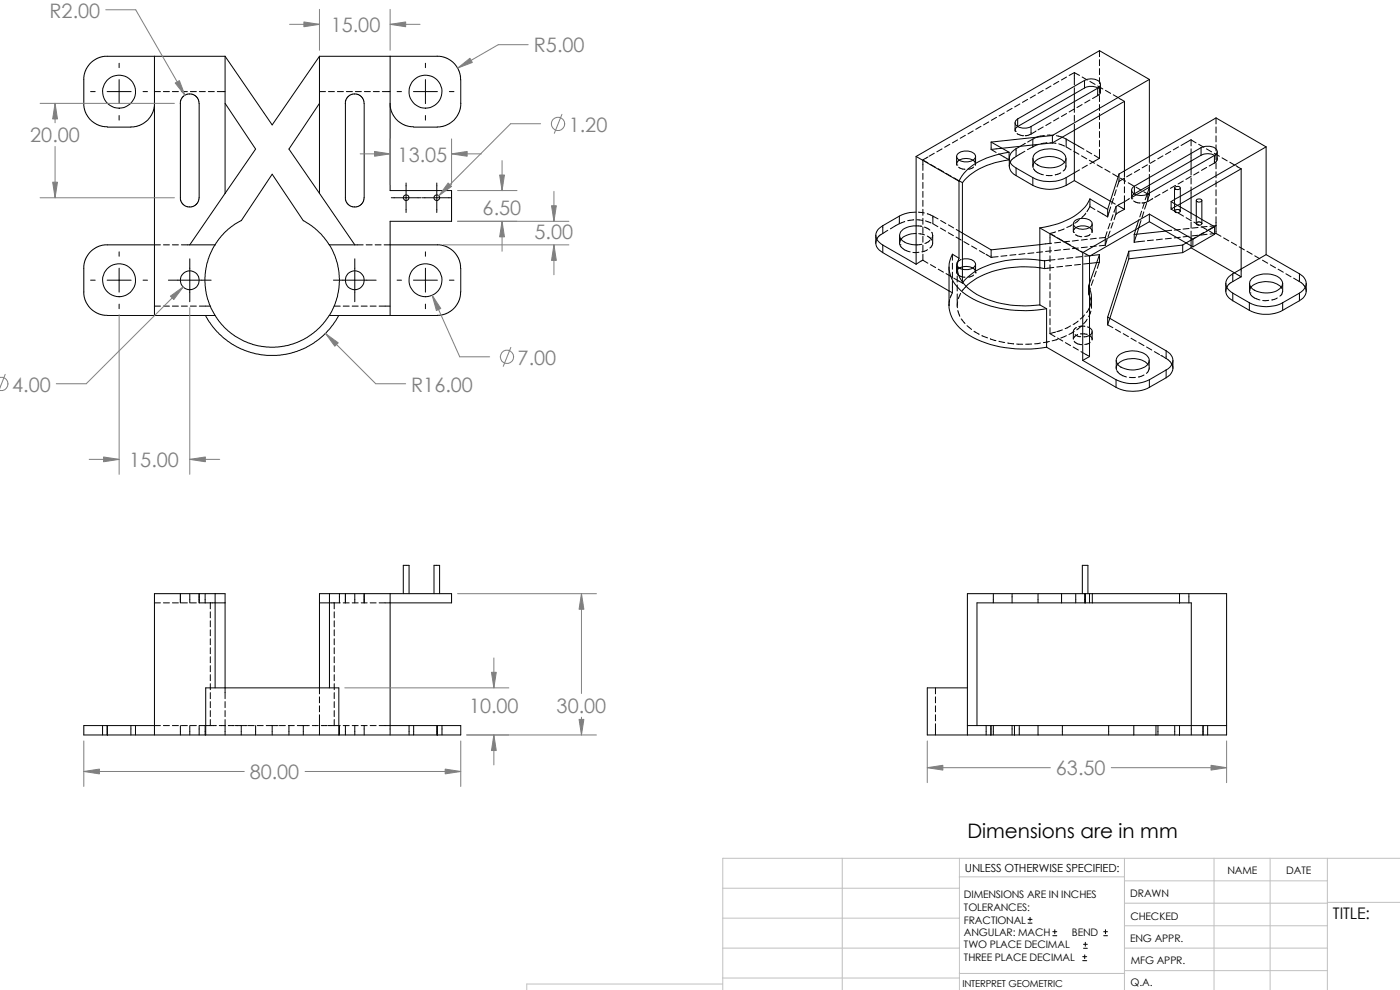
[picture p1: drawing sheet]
<svg xmlns="http://www.w3.org/2000/svg" width="297mm" height="210mm" viewBox="0 0 297 210" stroke-linecap="round" stroke-linejoin="round" font-family="sans-serif">
<g fill="none" stroke="#c0c0c0" stroke-width=".21">
<path d="M153.3 194.8h50.2M153.3 188.4h50.2M178.7 182.1v28M203.5 182.1v28M203.5 186h35M238.5 182.1v28M238.5 196.4h43.1M238.5 191.6h43.1M238.5 186.9h43.1M257.6 182.1v28M269.5 182.1v28M281.6 182.1v28"/>
<path d="M281.6 191.4h15.5M297.1 182.1h-143.8v28M153.3 207.5h50.2M153.3 201.1h50.2M153.3 208.7h-41.5v1.4M203.5 206.5h35.1M238.5 201.1h43.1M238.5 205.9h43.1"/>
</g>
<g fill="none" stroke="#000" stroke-width=".21">
<path d="M17.8 16.9v5.6l.2 1 .6 1.2 .8 1 1.8 1 1.6 .3h5l1.7-.3 1.1-.6 1.3-1.3 .6-1.2 .3-1.7M19.2 19.4h1M22.7 19.4h5.1M25.3 13.4v1M25.3 16.9v5.1M30.4 19.4h.9M32.8 19.4h1.2M32.8 11.9v55M34.7 19.4h1.2M36.6 19.4h1.2M38.5 19.4h1.3M40.4 19.4h1.3"/>
<path d="M42.3 19.4h1.3M44.2 19.4h1.3M46.1 19.4h1.7M47.8 11.9l-26 .1-1.4 .5-1.4 1.1-1 1.7-.3 1.6M47.8 11.9l9.9 14.6 10.1-14.6M47.8 11.9v29.1M67.8 19.4h1.2M67.8 11.9v29.1M67.8 11.9h25M69.7 19.4h1.3M71.6 19.4h1.3M73.5 19.4h1.3"/>
<path d="M75.4 19.4h1.3M77.3 19.4h1.3M79.2 19.4h1.3M81.1 19.4h1.7M82.8 11.9v28.5h13v6.5h-13v20M84.2 19.4h1M87.7 19.4h5.1M90.3 13.4v1M90.3 16.9v5.1M92.8 11.9l1.5 .2 1.2 .6 1 .9 .9 1.4 .3 1.9v5M95.3 19.4h1M221.3 19.2l-1.1 .6"/>
<path d="M223 18.2l-1.1 .7M224.6 17.3l-1.1 .6M226.3 16.3l-1.1 .7M227.9 15.4l-1.1 .6M227.9 15.4v2.6M227.9 18.6v5.2M227.9 15.4l1.1 .6M229.6 16.3l1.1 .7M230.1 17.1l-14.2 8.1M230.1 17.1v1.6M230.1 18.7l-14.2 8.1M230.1 18.7a2.83 2.83 0 0 1 2.9 .1"/>
<path d="M230.1 17.1a2.7 2.7 0 0 1 3.3 .6l.1 .2a.89 .89 0 0 1-.6 .8M231.2 17.3l1.1 .6M232.9 18.2l1.1 .7M232.9 18.7v1.6M232.9 18.7l-14.2 8.1M233.3 10.8v1.2M233.3 12.7v1.2M233.3 14.6v1.2M233.3 16.5v1.2M233.3 18.4v1.2M233.3 10.8l10.5 6M233.3 10.8l-38.9 22.4"/>
<path d="M233.4 19.2l.1 .3M233.5 19.5l-.2 .4-.4 .4M233.5 17.9v1.6M234.5 19.2l1.1 .6M243.8 16.8v17.7M243.8 16.8l-20.5 11.9M25.3 24.5v1M38.2 21.9l.2-.7 .3-.6 .8-.6 .7-.1 .7 .1 .7 .4 .5 .8 .1 .7v20.1l-.1 .6-.5 .8-.7 .4-.6 .1-.8-.1-.6-.4-.6-1.1v-20.4M47.8 21.9l6.4 9.7-6.4 9.4M67.8 21.9l-6.5 9.7 14 20.3M73.2 21.9l.2-.7 .3-.6 .8-.6 .7-.1 .7 .1 .8 .5 .4 .7 .2 .7v20.1l-.2 .6-.5 .8-.7 .4-.6 .1-.8-.1-.6-.4-.6-1.1v-20.4M82.8 21.9l.2 1.6 .9 1.7 .8 .7 1.1 .6 2 .5 5.5-.1 1.1-.2 .9-.5 1.1-.8 .7-.9 .5-1.3 .2-1.3"/>
<path d="M86.1 38.8v6.3M90.3 24.5v1M92.7 38.8v6.3M194.4 33.2l9.1 5.2M194.4 33.2v22.8M195.8 36.8v1.3M195.8 38.7v1.3M196.8 34.5l-1-.5v2.2M196.8 33.3l-1 .6M197.4 34.9l1.1 .6M198.2 32.5l-1.1 .6M199.1 35.8l1.1 .6"/>
<path d="M199.9 31.6l-1.1 .6M200.7 36.8l1.1 .6M201.5 30.6l-1.1 .6M202.4 37.7l1.8 1M202.9 34.8a1.79 1.79 0 0 1 2.1-1.2 1.75 1.75 0 0 1 2 1.2M202.9 34.8l.1 .2M202.9 33.2v1.6M203 35h.1M203.1 32.7a2.67 2.67 0 0 1 3.8 .3 1.37 1.37 0 0 1-1.5 1.3 2.02 2.02 0 0 1-2.5-1.1zM203.2 29.7l-1.1 .6M203.4 35.5l.8 .4h.5M203.5 38.4v16.4"/>
<path d="M204.8 28.7l-1.1 .6M206.5 27.8l-1.1 .6M206.5 35.4l-.8 .5h-.3M206.9 35h.1M207 34.8l-.1 .2M207 33.2v1.6M208.1 26.8l-1.1 .6M209.8 25.9l-1.1 .6M210.3 30.1v1.6M210.3 31.7l1 .6M210.3 30.1l3.8 2.2M211.4 24.9l-1.1 .6"/>
<path d="M211.9 32.6l2.2 1.3M213.1 24l-1.1 .6M214.1 32.3a15.6 15.6 0 0 0-9.6 4.4l-1 1.7M214.1 33.9a14.9 14.9 0 0 0-9.9 4.9v21.3a11.9 11.9 0 0 1 7.1-4.3 24.5 24.5 0 0 1 10.3-.5M214.1 32.3v1.6M214.1 35.2l.1 .4a2.35 2.35 0 0 0 1.4 1.7M214.1 33.6v1.6M214.5 34l-.4 1.2M214.7 23l-1.1 .6M215.3 27.6l.1 .3M215.3 26v1.6M215.4 27.9h.1"/>
<path d="M215.6 31.5a2.18 2.18 0 0 0-1.5 2.1 2.18 2.18 0 0 0 1.5 2M215.6 31.5v1.7M215.6 35.6v1.7M215.6 33.2l-1.1 .8M215.6 35.6l3.5 2.1M215.6 37.3l3.5 2M215.8 28.3l1.2 .5M215.9 26.8l-.4 .4-.2 .4M215.9 25.2v1.6M215.9 26.8h.1M215.9 25.2a.93 .93 0 0 0-.5 1.1 .93 .93 0 0 0 .8 .7l1.5 .2 1-.4M216.4 22.1l-1.1 .6"/>
<path d="M217 28.8h.1M217.4 32.1l-1.8 1.1M217.5 30.4l-1.9 1.1M218 21.1l-1.1 .6M218.7 26.8v1.6M218.7 28.4l-1.2 .4M219.1 29.5l-1.1 .6M219.1 29.5v1.7M219.1 33.6v1.6M219.1 37.7v1.6M219.1 31.2l-1.1 .5M219.1 37.7a7.8 7.8 0 0 0 7.1 0"/>
<path d="M219.1 39.3a7.8 7.8 0 0 0 7.1 0M219.2 35.8a2.82 2.82 0 0 0 2.2 1.3M219.6 32.6a5 5 0 0 1 6.2 .2 1.55 1.55 0 0 1-1 2.4 5.1 5.1 0 0 1-5.5-.9l-.1-.9zM219.7 20.2l-1.1 .6M219.8 27.8l-1.1 .6M220.3 29l-1.2 .5M220.3 30.6l-1.2 .6M221.3 26.9l-1.1 .7M221.6 28.7l-1.3 .3M222 37.2h1.2M222.1 30.3l-1.2 .2M222.2 28.7h1.3"/>
<path d="M222.8 30.3h.5M223 26l-1.1 .6M223.3 30.3l-13 1.4M223.3 28.7l-13 1.4M223.3 28.7v1.6M223.3 30.3l.7 .1M224.1 28.8l2.1 .7M224.6 25l-1.1 .7M224.6 30.5l1.2 .5M225 36.7l-1.1 .4M226 34.6a4.8 4.8 0 0 0-6.6-.1l-.2 1.1M226.1 35.2l-.1 .7-.4 .4"/>
<path d="M226.1 33.6v1.6M226.2 29.5v1.7l1 .6M226.2 29.5l3.8 2.2M226.2 37.7v1.6M226.3 24.1l-1.1 .6M227.8 32.1l1.1 .6M227.9 23.1l-1.1 .6M227.9 24.5v1.2M227.9 26.4v11.9M227.9 38.3l8.7 5M227.9 38.3l-1.7 1M229 36l-2.8 1.7"/>
<path d="M229.4 33.1l1.1 .6M229.6 22.2l-1.1 .6M230.5 32l1.1 .6M230.7 35.1l-1.1 .6M231.1 34l1.1 .6M231.2 21.2l-1.1 .6M232.7 35l1.1 .6M232.9 20.3l-1.1 .6M233.2 33.6l-2 1.2M233.3 20.3v1.2M233.3 22.2v1.3M233.3 24.1v1.3"/>
<path d="M233.3 26v1.3M233.3 27.9v1.3M233.3 29.8v1.3M233.3 31.7v1.9l-1.1-.7M234.4 35.9l1.1 .6M236.1 36.9l1.1 .6M236.2 20.1l1.1 .6M237.4 38.5l-.4 1.2M237.4 36.9v1.6M237.4 20.9l1.1 .6M237.4 36.9l-2.4 7.5M237.7 37.8l1.1 .6"/>
<path d="M238.5 37.8l-1.1 .7M238.5 21.5v16M238.5 37.7v1.3M238.5 39.6v1.3M238.5 21.5l-15.2 8.8M239.4 38.8l1.1 .6M240.1 36.9l-1.1 .6M240.7 39.5a.92 .92 0 0 0-.6 1 .92 .92 0 0 0 .9 .8l1.1 .2 1.4-.4M240.7 39.5v1.6M241 39.7l1.1 .6M241.8 35.9l-1.1 .7M243.4 35l-1.1 .6"/>
<path d="M243.8 35.1v1.3M243.8 37v4.4M245.1 34l-1.1 .7M246.7 33.1l-1.1 .6M248.4 32.1l-1.1 .7M249.2 39.9v4.9a.73 .73 0 0 0 1.2 0M249.2 39.8a.72 .72 0 0 1 1.2 .1 .66 .66 0 0 1-.6 .3 .66 .66 0 0 1-.6-.4zM249.4 39.3l-1.1 .7M250 31.2l-1.1 .6M250.4 39.9v4.9M251 38.4l-1.1 .6M252.7 37.4l-1.1 .7"/>
<path d="M252.7 29.6l-2.1 1.3M252.7 31.6v5.5M252.7 37.8v1.2M252.7 39.7v6.8M253.7 30.3l-1-.6v1.2M254.3 30.6l1.1 .6M254.3 36.5l-1.1 .6M254.8 31.3l-14.1 8.2M254.8 31.3v1.6M254.8 32.9l-14.1 8.2M254.8 32.9a3.1 3.1 0 0 1 2.9 .1M254.8 31.3a2.74 2.74 0 0 1 3.4 .6v.5l-.6 .6"/>
<path d="M255.9 31.6l1.1 .6M256 35.5l-1.1 .7M257.6 32.5l1.1 .6M257.6 34.6l-1.1 .6M257.6 33v1.6M257.6 33l-14.1 8.1M257.7 33h.1M258 25v1.3M258 26.9v1.3M258 28.8v1.3M258 30.7v1.3M258 32.6v1.3"/>
<path d="M258 34.5v1.3M258 36.4v1.3M258 38.4v1.2M258 25l-20.6 11.9M258 25l10.6 6.2M258.2 33.5v.2M258.2 33.7l-.1 .5-.5 .4M258.2 32.2v1.5M259.2 33.5l1.1 .6M260.9 34.4l1.1 .7M262.2 35.1l1.1 .7M263.3 35.8l-14.8 8.6"/>
<path d="M263.3 35.8v22.9M268.6 31.2l-20.1 11.6M268.6 31.2v22.8M17.8 56.9v5.6l.2 1 .6 1.2 .8 1 1.8 1 1.6 .2h22.8M19.2 59.4h1M22.7 59.4h5.1M25.3 53.4v1M25.3 56.9v5.1M30.4 59.4h.9M34 51.9h-11.9l-.9 .3-1.2 .5-1.2 1.1-.8 1.5-.3 1.6M34.7 51.9h1.2M35.7 59.4h9.1"/>
<path d="M36.6 51.9h1.2M38.5 51.9h7.1M40.3 54.9v9.1M45.6 51.9l-.6 1.1-.8 1.9-.5 2-.2 1.9 .1 2.8 .5 1.9 .6 1.8 .9 1.6M47.8 41l-7.5 10.9M51.1 46.8l-2 1.2-1.2 1.1-1.5 1.7-.8 1.1M51.2 46.8l6.5-9.8 6.6 9.8 1.2 .7 1.7 1.3 1.5 1.5 1.1 1.6M70.7 59.4h9.1M75.3 54.9v9.1M77 51.9h-7.1l1.1 2.2 .5 1.5 .5 3.5-.1 1.9-.4 2.1-.5 1.6-1.1 2.2h22.9l1.9-.4 1.1-.6 .7-.7 .9-1.4 .3-1v-5.9l-.3-1.9-.7-1.2-.7-.7-1.3-.8-1.4-.4h-11.8M77.7 51.9h1.3M79.6 51.9h1.3"/>
<path d="M83 42h6.3M84.2 59.4h1M87.7 59.4h5.1M89.5 42h6.3M90.3 53.4v1M90.3 56.9v5.1M95.3 59.4h1M185.8 51.6a2.47 2.47 0 0 0 1.5 2M185.8 49.9v1.7M186.2 50.4l-.4 1.2M187.3 47.9a2.09 2.09 0 0 0-1.5 1.7 2.09 2.09 0 0 0 1.1 2.1l.4 .3M187.3 53.6l14.8 8.5"/>
<path d="M187.3 47.9v1.6M187.3 52v1.6M187.3 49.5l-1 .8M187.3 52l7.1 4M188.3 48.9l-1 .6M190.8 45.8v1.7M190.8 47.5l-1.9 1.1M190.8 45.8l-3.5 2.1M190.8 49.9v1.7M190.9 51.9h.1M191 52.1a3.2 3.2 0 0 0 2.1 1.3M191.9 47l-1.1 .5"/>
<path d="M193.8 46.6l-1.2 .2M194.4 49.5a3.8 3.8 0 0 0-3.4 1.6l-.1 .8M194.4 45l-2 .2-1.6 .6M194.5 46.6l1.2 .1M194.9 45l1.2 .2M194.9 49.6l1.2 .2M194.9 53.5l-1.2 .1M195.6 48h-.1a5 5 0 0 0-4.4 1.1 1.49 1.49 0 0 0 .8 2.3 5.4 5.4 0 0 0 3.7 .4M195.8 55.2l1 .6M195.8 55.2l-1.4 .8M195.8 40.6v1.3M195.8 42.5v1.3"/>
<path d="M195.8 44.4v1.3M195.8 46.3v1.3M195.8 48.2v1.3M195.8 50.1v1.3M195.8 52v1.3M195.8 53.9v1.3M196.2 48.2l1.1 .6M196.3 46.9l1.2 .4M196.7 45.3l1.2 .5M196.7 50.1l.6 .4 .4 .4M196.8 53l-1.2 .4M197.3 51l-1.1 .6"/>
<path d="M197.4 56.1l1.1 .7M197.7 49.3l.2 .7-.2 .5M197.8 51.5l-.1 .7-.4 .4M197.9 49.9v1.7M197.9 45.8l1.1 .6M197.9 45.8v1.7l1.1 .6M199.1 57.1l1.1 .6M199.5 48.4l1.1 .6M199.6 46.8l1.1 .6M200.7 58l1.1 .7M201.2 49.4l1.1 .6M201.2 47.7l1.1 .6"/>
<path d="M201.3 56.6v8.2a7.3 7.3 0 0 0 3.6 5.9 23.8 23.8 0 0 0 17.1 3M202.1 53.9v1.3M202.1 55.8v1.3M202.1 57.7v1.3M202.1 59.6v2.5M202.1 53.9l1.4 .9M202.1 53.9a6 6 0 0 0 1.5 7.5 20.7 20.7 0 0 0 14 4.5l4.4-.4M202.4 59l1.8 1M202.8 50.3l1.1 .6M202.9 48.7l7.4 4.3M202.9 56v1.8a1.78 1.78 0 0 0 1.8 1M203.1 56.4l.4 .5"/>
<path d="M203.1 56.6v1.3M203.1 58.5v1.3M203.5 54.8a5.6 5.6 0 0 0 2.4 6.8 20.7 20.7 0 0 0 14.7 3.1M203.5 56.9a2.74 2.74 0 0 1 3.4 .5v.5M203.5 56.9l-.4 .3M203.9 55l-1 .8M204.2 55a2.11 2.11 0 0 1 2.8 1 2.11 2.11 0 0 1-2.8 1.1l-.7-.2M204.5 51.3l1.1 .6M206.1 52.2l1.1 .6M206.5 58.3l-.8 .5h-.3M206.9 57.9h.1M207 56v1.7"/>
<path d="M207.8 53.2l1.1 .6M209.2 53.9l1 .7M210.3 53v1.6l1.5-.2M213.6 54.2l-1.3 .2M215.5 54l-1.3 .1M217.4 53.8l-1.2 .2M219.3 53.6l-1.2 .2M220.6 48.3l9.1 5.3M220.6 48.3v16.4M220.6 51.9l-10.3 1.1M221.2 53.4l-1.3 .2M221.6 57a20.9 20.9 0 0 0-15.7 2.9l-1.8 1.8"/>
<path d="M221.6 55.3v1.7M222.8 49.5l1 .6M222.8 49.5v2.2M222.8 52.4v1.2M222.8 54.3v1.2M222.8 56.2v1.2M222.8 58.1v1.3M222.8 60v1.3M223.1 51.6l-2.5 .3M223.1 53.2l-1.3 .1M223.6 56.7l-2 .3M223.8 55.1l-2.2 .2"/>
<path d="M223.9 49.2l-1.1 .3M224.4 50.5l1.1 .6M225 51.4l-1.3 .1M225 53l-1.3 .2M225.4 56.5l-1.2 .1M225.7 54.9l-1.2 .1M225.8 48.6l-1.2 .4M226 51.4l1.1 .6M226.9 51.2l-1.3 .1M226.9 52.8l-1.3 .2M227.3 56.3l-1.2 .1M227.5 47.7l-1.2 .6"/>
<path d="M227.6 54.7l-1.3 .1M227.7 52.4l1.1 .6M227.7 49.1l.1 .2M227.7 47.5v1.6M227.8 49.3h.1M228 46.8a2.75 2.75 0 0 1 3.7 .4 1.39 1.39 0 0 1-1.6 1.4 2 2 0 0 1-2.4-1.1zM228.2 49.8l.4 .2 .9 .2M228.8 51l-1.3 .1M228.8 52.6l-1.3 .1M229 46.6l-1 .8M229.2 56.1l-1.2 .1M229.3 53.3l1.8 1"/>
<path d="M229.5 54.4l-1.3 .2M229.7 53.6v22.9M230.3 45.2l-.8 .9M230.7 50.8l-1.3 .1M230.7 52.4l-1.3 .1M231.2 42.2v1.6M231.2 43.8l-.6 1.1M231.2 43.8l1.1 .6M231.2 42.2l3.8 2.2M231.2 42.2a10 10 0 0 1-5.8 4.9l-2.8 .9-2 .3M231.3 49.7l-.5 .3-.7 .2M231.6 49.3h.1"/>
<path d="M231.7 48.9a2.55 2.55 0 0 0-3.9 0l-.1 .2M231.7 47.5v1.8M231.9 59.4l-.4 1.1M232.6 50.5l-1.3 .2M232.6 57.5l-.4 1.2M232.6 52.2l-1.3 .1M233.3 54l-2.4 6.7M233.3 54l-3.2 .4M233.3 55.6l-.5 1.3M233.3 54v1.6M233.3 55.6l-3.4 .4M234.5 50.4l-1.3 .1"/>
<path d="M234.5 52l-1.3 .2M234.5 50.4v1.6M234.9 49.1l-.4 1.3M234.9 50.8l-.4 1.2M235 44.4v1.6l-2.2-1.3M235.5 47.4l-.4 1.2M235.5 49l-.4 1.2M235.6 43.9l-.6 2.1M236.1 45.6l-.4 1.2M236.1 47.2l-.4 1.2M236.2 42.1l-.4 1.2M236.3 45h.1"/>
<path d="M236.8 43.8l-.5 1.2M236.8 45.4l-.5 1.2M236.8 43.8v1.6M236.8 40.3l-.4 1.2M237.2 43.6l1.3 .8M238.5 41.5v2.9M238.5 44.4l-1.7 1M239.5 54.9l-4.5 14M239.5 53.3l-4.5 14M239.5 53.3v1.6M239.6 42.1l-2.8 1.7M240 42l3.8-2.3-.8 2.7"/>
<path d="M240.1 41.9v.3M240.1 40.3v1.6M240.1 42.2h.1M240.5 42.6l1.2 .5M240.6 49.7v1.7M240.7 41.1l-.5 .4-.1 .4M241 48.7l-.4 1M241.6 46.6l-.7 2M241.7 43.1h.1M242.1 46.8l-1.5 4.6M242.2 44.8l-.4 1.2M242.7 40.7l1.1 .7"/>
<path d="M242.7 45l-.4 1.2M242.8 43l-.4 1.2M242.8 51.1l-2.2 .3M243.2 43.1l-.4 1.3M243.5 41.1v1.7M243.5 42.8l-1.2 .3M243.8 45.4v1.6M243.8 41.4l-.4 1.1M243.8 45.4l9.3 5.4M243.8 45.4l-14.1 8.2M243.8 47l-12.7 7.4v21.2M243.8 47l9.3 5.4"/>
<path d="M244.6 42.1l-1.1 .7M244.7 50.9l-1.3 .2M246.1 41.2l-1.1 .7M246.6 50.7l-1.3 .2M247.3 49l-6.7 .7M247.7 40.3l-1.1 .6M248.5 42.8l9.2 5.3M248.5 44.4l1 .6M248.5 42.8v1.6M248.5 50.5l-1.3 .2M248.5 48.9l-1.2 .1M249.3 44.6a.76 .76 0 0 1 1.1 .2"/>
<path d="M250 45.2l1.1 .6M250.4 48.7l-1.3 .1M250.4 50.3l-1.3 .2M250.9 52l-11.4 1.3M250.9 52v1.6M250.9 53.6l-11.4 1.3M251.6 46.2l1.1 .6M252.3 48.5l-1.3 .1M252.3 50.1l-1.3 .1M252.7 47.1v1.3M252.7 49v3.6M252.7 52.6l10.6 6.1"/>
<path d="M252.7 52.6l-1.8 1M253.1 50.8v1.6M253.3 47.1l1.1 .7M253.7 50.3l-2.8 1.7M253.8 42.5v4.9a.65 .65 0 0 0 .6 .4 .65 .65 0 0 0 .6-.4v-4.9M253.9 47.2h.1M253.9 47.2l.6-.1 .5 .3M253.9 42.3l.6-.1 .4 .1a.52 .52 0 0 1-.3 .6 .52 .52 0 0 1-.6-.1l-.2-.3zM254.2 48.3l-1.3 .1M254.2 49.9l-1.3 .1M254.9 48.1l1.1 .6M255.4 49.3l-1.1 .7"/>
<path d="M256.1 48l-1.3 .2M256.1 49.7l-1.3 .2M256.6 49l1.1 .7M256.7 48l1.3-.1-2.1 1.1M257.7 48.1v1.6M257.7 48.1l-4.6 2.7M257.7 49.7l-4.6 2.7M258 40.3v1.2M258 42.2v1.2M258 44.1v1.2M258 46v3.5M258 49.5l1 .6"/>
<path d="M258 49.5l-1.3 .2M259.6 50.5l1.1 .6M261.2 51.4l1.1 .6M261.5 58.1v1.6M261.5 59.7l-1 .8M261.5 58.1a2.09 2.09 0 0 0-1.4 1.7 2.09 2.09 0 0 0 1 2.1l.4 .3M262.9 52.4l1.1 .6M263.3 58.7l-1.8 1M264.5 53.3l1.1 .6M265.6 59.1a5.2 5.2 0 0 1 6 0 1.41 1.41 0 0 1-.5 2.4 4.9 4.9 0 0 1-5.8-.7l-.2-.6 .1-.6zM266.2 54.3l1.1 .6M267.8 55.2l1.1 .6"/>
<path d="M268.6 54l-7.1 4.1M268.6 54l7.1 4.1M269.5 56.2l1.1 .6M271.1 57.1l1.1 .6M272.8 58.1l1.1 .6M274.4 59l1.3 .7M275.7 58.1v1.6M275.7 59.7l.9 .8M275.7 58.1a2.18 2.18 0 0 1 1.4 2 2.18 2.18 0 0 1-1.4 2.1M25.3 64.5v1M32.8 64.9h1.2M34.7 64.9h1.2"/>
<path d="M36.6 64.9h1.2M38.5 64.9h1.3M40.4 64.9h1.3M42.3 64.9h2.3M43.6 66.9l.7 1.3 1.7 2.2 1.5 1.3 1.7 1.3 1.9 1 2 .8 3.5 .6h2.2l2.1-.3 2.1-.6 2-.8 1.5-.9 2.2-1.7 1.9-2.2 1.3-2M69.8 66.9l-1.7 2.3-1 1-1.9 1.3-3 1.4-2 .5-1.9 .3-1.8-.1-1.7-.2-3.2-1.1-1.8-1-1.4-1.1-1.5-1.5-1.3-1.8M70.9 64.9h1.3M72.8 64.9h1.3M74.7 64.9h1.3M76.6 64.9h1.3M78.5 64.9h1.3M80.4 64.9h2.4"/>
<path d="M90.3 64.5v1M201.5 63.5l-.2 1.1M202.1 62.1l-.6 1.1M203.1 60.5v1.2M203.1 62.4v2.4M203.2 64l-.1 1.3M203.2 65.9l.4 1.2M203.8 62.2l-.5 1.2M203.9 67.6l.8 1M205.1 69.1l1 .8M206.6 70.3l1.1 .6M208.3 71.2l1.2 .5"/>
<path d="M210.1 71.9l1.2 .4M211.9 72.4l1.2 .2M213.8 72.8l1.3 .1M215.7 73h1.3M218.9 73h-1.3M220.6 64.7l1.4 .8M220.7 72.8l-1.2 .1M222 65.5v8.2M222 73.7l14.8 8.5M222.6 72.4l-1.2 .3M222.8 61.9v1.3M222.8 63.8v1.3"/>
<path d="M222.8 65.7v1.3M222.8 67.6v1.3M222.8 69.5v1.3M222.8 70.8l1 .6M223.9 70.4l-1.1 .4M224.4 71.7l1.1 .6M224.5 71.9l-1.3 .4M225.4 70l-1.2 .4M226 72.7l1.1 .6M226.2 71.2l-1.2 .5M227.1 69.1l-1.1 .6M227.7 73.6l1.1 .7"/>
<path d="M227.9 70.3l-1.1 .7M227.9 72.4l.7 .5 .9 .2M228.1 71l.2 .2M228.3 71.2l1 .2M228.3 69.5l-.5 .6-.1 1.9M228.3 71.2l-.6 .6M228.6 71l-.3 .2M228.7 68.1l-1 .7M229.2 70.8l1.3 .1M229.3 74.6l1.8 1M229.4 69.1l-1 .9M229.7 76.5l7.1 4.1"/>
<path d="M230.1 66.8l-.9 .9M230.2 69.2l-1.3 .1M230.5 70.9h.1M230.6 67.7l-.7 1M230.8 69.3a.95 .95 0 0 1 .9 .8 .95 .95 0 0 1-.6 1.1M230.9 62.4l.6 1.6M230.9 60.7a5 5 0 0 1-.4 5.6M230.9 60.7v1.7M231.1 71.1v.1M231.1 71.2l-1.2 .3M231.1 71.2l.6 .6M231.1 75.6l-1.4 .9"/>
<path d="M231.3 72.6l-.5 .3-.7 .2M231.3 61.1l-.4 1.3M231.4 66l-.4 1.2M231.5 64.1l.1 .6M231.6 63.2l-.1 2.2M231.7 70.3v1.8M235 67.3l12.4 7.1M235 67.3v1.6M235 68.9l1.1 .6M236.6 69.8l1.1 .7M236.8 76.5l.1 1.9M236.9 78.6a2.75 2.75 0 0 0 2.1 1.4"/>
<path d="M237.3 75.4a4.9 4.9 0 0 1 6.2 .2 1.51 1.51 0 0 1-1 2.4 5 5 0 0 1-5.3-.6l-.3-.5a1.24 1.24 0 0 1 .4-1.5zM238.3 70.8l1.1 .6M239.9 71.8l1.1 .6M241.6 72.7l1.1 .6M242.7 79.5l-1.2 .5M243.2 73.6l1.1 .7M243.6 77.5a4.6 4.6 0 0 0-5.3-1.1l-1 .7-.5 .8M243.8 76.5v1.9l-.6 .8M244.9 74.6l1.1 .6M246.3 75.4l1.1 .6M247.4 74.4a2.15 2.15 0 0 1 1.4 2.1 2.15 2.15 0 0 1-1.4 2M247.4 74.4v1.6l.9 .8"/>
<path d="M247.4 78.5v1.6M247.4 78.5l-3.6 2.1M248.4 76.9l.3 .4 .1 .8M248.8 78.1l-.1 .7a2.58 2.58 0 0 1-1.3 1.3M248.8 76.5v1.6M260.1 61.8a2.47 2.47 0 0 0 1.4 2M260.1 60.1v1.7M260.5 60.6l-.4 1.2M261.5 62.2v1.6M261.5 62.2l3.5 2M261.5 63.8l3.5 2M265 65.8a7.8 7.8 0 0 0 7.1 0"/>
<path d="M265 64.2v1.6M265 64.2a7.8 7.8 0 0 0 7.1 0M265.1 60.1v1.7M265.2 62.1h.1M265.2 62.3l.3 .4a3.1 3.1 0 0 0 1.8 .9M269.2 63.7l-1.3 .1M271 63.2l-1.2 .4M271.9 61.2a3.8 3.8 0 0 0-3.9-1.4 3.4 3.4 0 0 0-2.8 1.5v.8M272.1 61.8h.1M272.1 61.8l-.2 .6-.4 .4M272.1 60.1v1.7M272.1 64.2v1.6"/>
<path d="M275.7 62.2v1.6M275.7 62.2l-3.6 2M275.7 63.8l-3.6 2M276.6 60.6l.3 .4 .2 .8M277.1 61.8l-.4 1.1-1 .9M277.1 60.1v1.7M236.8 82.2a7.8 7.8 0 0 0 7 0M236.8 80.6v1.6M236.8 80.6a8.2 8.2 0 0 0 7 0M239.6 80.1h1.3M243.8 80.6v1.6M247.4 80.1l-3.6 2.1"/>
<path d="M32.8 127.9h1.2M34.7 127.9h1.2M36.6 127.9h1.2M38.3 125.9v2M38.5 127.9h1.3M40.3 125.9v2M40.4 127.9h1.3M42.2 125.9v2h5.6M43.5 125.9v2M44.6 127.9v1.3M44.6 129.8v1.3M44.6 131.7v1.3"/>
<path d="M44.6 133.6v1.3M44.6 135.5v1.3M44.6 137.4v1.3M44.6 139.3v1.3M45.6 125.9v20M67.8 127.9h4.4M69.9 125.9v20M70.9 127.9v1.3M70.9 129.8v1.3M70.9 131.7v1.3M70.9 133.6v1.3M70.9 135.5v1.3"/>
<path d="M70.9 137.4v1.3M70.9 139.3v1.3M72 125.9v2M72.8 127.9h1.3M73.3 125.9v2M74.7 127.9h1.3M75.3 125.9v2M76.6 127.9h1.3M77.3 125.9v2M78.5 127.9h1.3M80.4 127.9h15.4v-2h-28v21.3M82.8 125.9v30"/>
<path d="M85.6 125.9v-6h1.2v6M92.1 125.9v-6h1.2v6M210.7 125.9v2M214.7 125.9v2M220.2 125.9v2M225.2 125.9v2M228.2 125.9v2M229.6 125.9v-6h1.2v6M230.2 125.9v2M231.1 125.9v2M231.7 125.9v2M250.2 125.9v2"/>
<path d="M252.2 125.9v2M21.8 153.9v2M22.8 153.9h-5v2h5M22.8 153.9h11.2M22.8 153.9v2M22.8 155.9h20.8M27.8 153.9v2M28.7 153.9v2M34.7 153.9h1.2M36.6 153.9h1.2M38.3 153.9v2M38.5 153.9h1.3"/>
<path d="M40.3 153.9v2M40.4 153.9h1.3M43.5 153.9v2M43.6 155.9h28.3M43.6 155.9v-10h28.3v10M44.6 141.2v1.3M44.6 143.1v1.3M44.6 145v1.3M44.6 146.9v1.3M44.6 148.8v1.3M44.6 150.7v1.3M44.6 152.7v1.2"/>
<path d="M45.9 153.9h-3.7v2M46.5 153.9h1.3M47.8 148.2v-22.3h-15v30M47.8 148.8v1.3M47.8 150.7v1.3M47.8 152.7v3.2M48.4 153.9h1.3M49.9 153.9h2.6M51.2 153.9v2M52.7 153.9h1.2M54.2 153.9v2M54.6 153.9h1.2"/>
<path d="M56.5 153.9h2.5M57.7 153.9v2M59.3 153.9h1.2M61.2 153.9h1.2M61.3 153.9v2M63.1 153.9h2.5M64.3 153.9v2M66.3 153.9h1.2M67.8 147.8v1.3M67.8 149.7v1.3M67.8 151.6v4.3M68.2 153.9h1.2"/>
<path d="M69.6 153.9h2.6M70.9 141.2v1.3M70.9 143.1v1.3M70.9 145v1.3M70.9 146.9v1.3M70.9 148.8v1.3M70.9 150.7v1.3M70.9 152.7v1.2M71.9 155.9h20.9M72 153.9v2M72.8 153.9h1.3M73.3 153.9v2"/>
<path d="M74.7 153.9h1.3M75.3 153.9v2M76.6 153.9h1.3M77.3 153.9v2M78.5 153.9h1.3M80.4 153.9h12.4M86.8 153.9v2M87.8 153.9v2M92.8 153.9h4.9v2h-4.9M92.8 153.9v2M93.8 153.9v2M198.5 145.9v1.3"/>
<path d="M198.5 147.8v1.3M198.5 149.7v1.3M198.5 151.6v1.3M198.5 153.5v2.4M205.2 155.9h5M205.2 155.9v-30h55v30h-5M205.2 153.9h5M205.2 145.9h-8.5v10h8.5M207.3 153.9v-26h45.4v28M209.2 153.9v2M210.2 153.9h5M210.2 155.9h5"/>
<path d="M210.2 153.9v2M210.7 153.9v2M214.7 153.9v2M215.2 155.9h5M215.2 153.9v2M215.2 153.9h5M216.2 153.9v2M220.2 153.9h25M220.2 155.9h25M220.2 153.9v2M225.4 153.9v2M235.2 153.9v2"/>
<path d="M240.5 153.9v2M245.2 153.9v2M245.2 155.9h5M245.2 153.9h5M245.7 153.9v2M249.2 153.9v2M250.2 153.9h5M250.2 155.9h5M250.2 153.9v2M255.2 153.9h5M255.2 153.9v2M256.2 153.9v2"/>
<path d="M218.1 195.8h.8M218.1 195h.8M218.5 194.6v.8M223.4 198.5h.8M223.4 197.7h.8M223.8 197.2v.9M230.3 199.9v.8M234.1 198.5h.8M234.1 197.7h.8M234.5 197.2v.9M229.7 203.8h.8M229.7 202.9h.8"/>
<path d="M229.9 201.2h.8M229.9 200.3h.8M230.1 202.6v.8"/>
<circle cx="25.3" cy="19.5" r="3.5"/>
<circle cx="90.3" cy="19.4" r="3.5"/>
<circle cx="25.3" cy="59.5" r="3.5"/>
<circle cx="40.3" cy="59.5" r="2.01"/>
<circle cx="75.3" cy="59.5" r="2.01"/>
<circle cx="86.2" cy="41.9" r=".6"/>
<circle cx="90.3" cy="59.4" r="3.5"/>
<circle cx="92.7" cy="41.9" r=".6"/>
</g>
<g fill="none" stroke="#808080" stroke-width=".21">
<path d="M22.4 2.1h6.4l10.4 18.1M61.4 5.2h6.4M67.8 2v8.7M82.8 5.2h6.3M82.8 2v8.7M112.1 9.5h-6.4l-8.6 4.9M8.5 21.9h28.5M11.7 21.9v4.1M11.7 31.1v10.9M76.4 32.6h6.4M82.8 29.5v9.7M95.8 32.6h6.4"/>
<path d="M95.8 29.5v9.7M106.5 34.1v6.3M114.7 26.2h-6.4l-15.2 15.3M119.2 24.3l-1.6 4M8.5 42h28.5M94 51.9h26.7M97.1 40.4h12.6M97.1 46.9h23.6M106.5 46.9v6.4M117.5 40.6v6.3M117.5 51.9v6.4M1.1 79.4l-1.2 3"/>
<path d="M25.3 66.8v33.8M38.9 60.9l-20.6 20.5h-6.4M40.3 65.3v35.3M69.1 70.8l10.6 10.6h6.4M91.7 62.7l5.8 13h6.4M108.4 73.7l-1.6 4M-.1 80.1a1.4 1.4 0 0 1 1.8 1.3 1.4 1.4 0 0 1-1.7 1.4M18.9 97.5h6.4M40.3 97.5h6.3M97.1 125.9h29.4M104.8 139.6v6.3M123.4 125.9v21.2"/>
<path d="M17.8 157.2v9.6M73.2 145.9h34.7M97.7 157.2v9.6M99 155.9h27.5M104.8 155.9v6.4M123.4 152.1v3.8M196.7 157.2v8.8M260.2 157.2v8.8M17.8 163.7h34M64.7 163.7h33M196.7 162.9h26.1M235.8 162.9h24.4"/>
<circle cx="118.4" cy="26.3" r="1.41"/>
<circle cx="107.6" cy="75.7" r="1.41"/>
</g>
<g fill="#808080" stroke="#808080" stroke-width=".21">
<path d="M11.7 21.9l.5 3.3h-1z"/>
<path d="M106 37.1h1l-.5 3.3z"/>
<path d="M11.2 38.7h1l-.5 3.3z"/>
<path d="M22 96.9l3.3 .6-3.3 .5z"/>
<path d="M117.5 51.9l.5 3.3h-1z"/>
<path d="M95.1 38.8l.7 .7-2.7 2z"/>
<path d="M37.2 17.6l.9-.5 1.1 3.1z"/>
<path d="M106.5 46.9l.5 3.3h-1z"/>
<path d="M64.5 4.7l3.3 .5-3.3 .5z"/>
<path d="M69.1 70.8l2.7 1.9-.8 .7z"/>
<path d="M40.3 97.5l3.3-.6v1.1z"/>
<path d="M79.5 32.1l3.3 .5-3.3 .5z"/>
<path d="M95.8 32.6l3.3-.5v1z"/>
<path d="M91.7 62.7l1.8 2.7-.9 .5z"/>
<path d="M82.8 5.2l3.3-.5v1z"/>
<path d="M36.2 62.8l2.7-1.9-2 2.6z"/>
<path d="M117 43.6h1l-.5 3.3z"/>
<path d="M97.1 14.4l2.6-2 .5 .9z"/>
<path d="M94.4 163.2l3.3 .5-3.3 .5z"/>
<path d="M17.8 163.7l3.3-.5v1z"/>
<path d="M104.8 155.9l.5 3.3h-1z"/>
<path d="M104.3 142.6h1l-.5 3.3z"/>
<path d="M123.4 125.9l.5 3.3h-1z"/>
<path d="M122.9 152.6h1l-.5 3.3z"/>
<path d="M196.7 162.9l3.3-.6v1.1z"/>
<path d="M256.9 162.3l3.3 .6-3.3 .5z"/>
</g>
<g font-size="4.2" fill="#808080">
<text x="10.5" y="3.8">R2.00</text>
<text x="70.2" y="6.9">15.00</text>
<text x="113.2" y="11.1">R5.00</text>
<text x="120.6" y="27.9">1.20</text>
<text x="6.4" y="30.2">20.00</text>
<text x="84.4" y="34.3">13.05</text>
<text x="102.4" y="45.5">6.50</text>
<text x="113.4" y="50.7">5.00</text>
<text x="109.8" y="77.3">7.00</text>
<text x="2.6" y="83.1">4.00</text>
<text x="87.2" y="83.1">R16.00</text>
<text x="27.4" y="99.1">15.00</text>
<text x="99.5" y="151.3">10.00</text>
<text x="118.1" y="151.3">30.00</text>
<text x="53" y="165.4">80.00</text>
<text x="224" y="164.5">63.50</text>
</g>
<text font-size="4.2" x="205.2" y="177.8">Dimensions are in mm</text>
<text font-size="3.4" x="282.8" y="194.9">TITLE:</text>
<text font-size="2.4" x="204.7" y="185">UNLESS OTHERWISE SPECIFIED:</text>
<g font-size="2.2">
<text x="260.4" y="185.5">NAME</text>
<text x="272.9" y="185.5">DATE</text>
<text x="204.5" y="190.6">DIMENSIONS ARE IN INCHES</text>
<text x="239.8" y="190.3">DRAWN</text>
<text x="204.5" y="193.3">TOLERANCES:</text>
<text x="204.5" y="195.9">FRACTIONAL</text>
<text x="239.8" y="195.2">CHECKED</text>
<text x="204.5" y="201.2">TWO PLACE DECIMAL</text>
<text x="204.5" y="203.8">THREE PLACE DECIMAL</text>
<text x="204.5" y="198.5">ANGULAR: MACH</text>
<text x="227.4" y="198.5">BEND</text>
<text x="239.8" y="199.8">ENG APPR.</text>
<text x="239.9" y="209.3">Q.A.</text>
<text x="239.9" y="204.6">MFG APPR.</text>
</g>
<text font-size="2" x="204.2" y="209.4">INTERPRET GEOMETRIC</text>
</svg>
